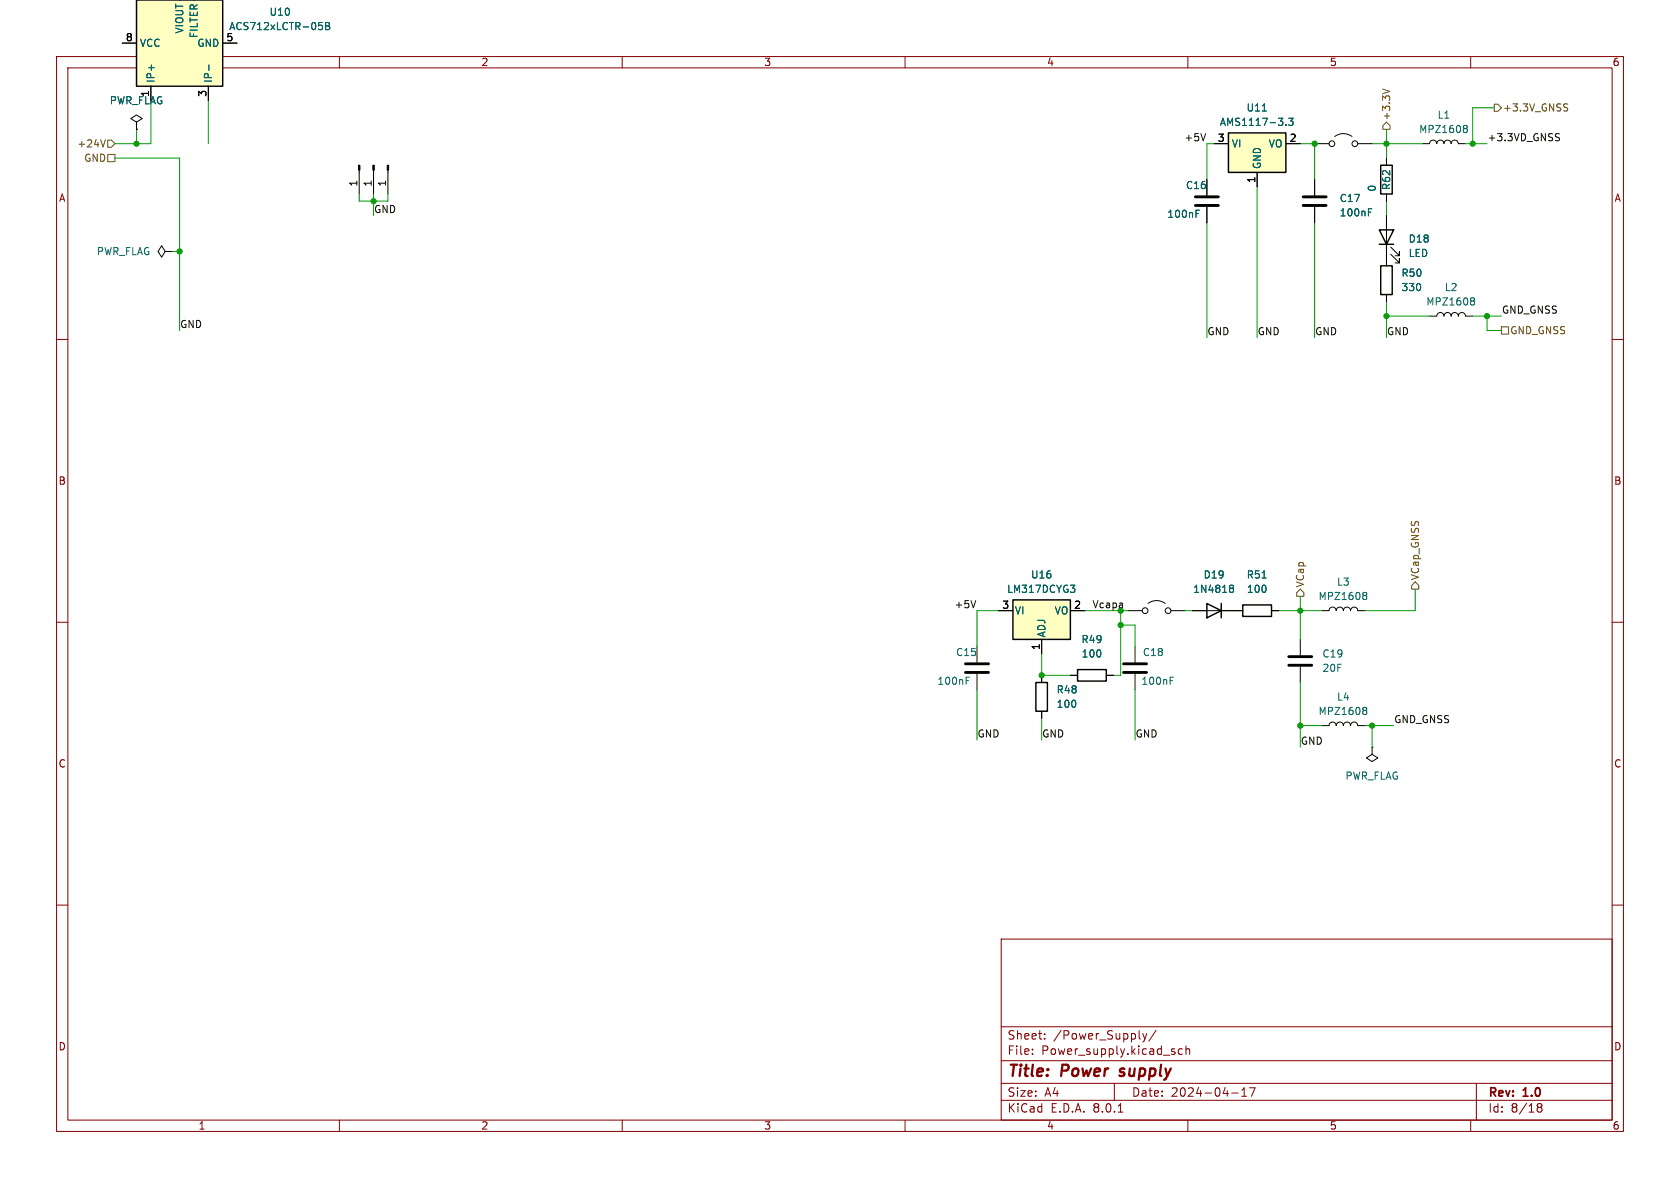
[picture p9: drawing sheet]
<svg xmlns="http://www.w3.org/2000/svg" width="297mm" height="210mm" viewBox="0 0 297 210" stroke-linecap="round" stroke-linejoin="round" font-family="sans-serif">
<g fill="none" stroke="#840000" stroke-width=".18">
<path d="M10 10h277v190h-277zM12 12h273v186h-273zM35.3 11.6h.8M35.3 10.7l.4-.4v1.3M60 10v2M110 10v2M160 10v2M210 10v2M260 10v2M10 60h2M285 60h2M10 110h2"/>
<path d="M285 110h2M10 160h2M285 160h2M177 166h108v32h-108zM60 198v2M110 198v2M160 198v2M177 194.5h108M177 191.5h108M177 187.5h108M177 181.5h108M182.5 186.3v.1"/>
<path d="M182.5 185.5v.1M184.7 183.6v.1M184.7 182.8v.1M197 191.5v3M197.7 196.6h.8M202 182.7l.4 1M202.4 183.7l-.2 .4-.2 .1M202.7 182.7l-.3 1M204.4 182.1l-1.3 2M207.5 185.9l.2 .2-.2 .3M207.5 185.4l.2 .1M209 185.5l-.4-.1-.3 .3v.4l.2 .2h.5"/>
<path d="M209.7 185.5l.2-.1 .3 .1 .1 .9M209.7 184.9v1.5M210 198v2M217.7 193.2h1.2M219.5 193.8h.9M219.5 192.7l.5-.4v1.5M220.9 192.3h1l-.7 1.5M260 198v2M261 191.5v6.5M271.7 195.5l.3 .2M271.7 195.4l.3-.3 .5 .1 .1 .3-.3 .2M272 195.7h.3"/>
<path d="M272 195.7l-.3 .3M272.3 195.7l.3 .3-.1 .5-.5 .1-.3-.3"/>
</g>
<path d="M197.9 190.1l.2 .1M198.1 189l-.1 .3 .1 .1" fill="none" stroke="#840000" stroke-width=".4"/>
<g fill="none" stroke="#000" stroke-width=".18">
<path d="M213.4 31.8v2.7M213.4 36.6v2.8M232.4 25.4h2.5M232.4 31.8v2.7M232.4 36.6v2.8M236 24.1a2.54 2.54 0 0 1 3 0M240 25.4h2.6M245.1 27.9v1.3M245.1 34.3v1.3M251.5 25.4h1.2a.64 .64 0 0 1 .7-.6 .64 .64 0 0 1 .6 .6 .64 .64 0 0 1 .6-.6 .64 .64 0 0 1 .7 .6 .64 .64 0 0 1 .6-.6 .64 .64 0 0 1 .6 .6 .64 .64 0 0 1 .7-.6 .64 .64 0 0 1 .6 .6h1.3M252.7 55.9h1.3a.64 .64 0 0 1 .6-.7 .64 .64 0 0 1 .7 .7 .64 .64 0 0 1 .6-.7 .64 .64 0 0 1 .6 .7 .64 .64 0 0 1 .7-.7 .64 .64 0 0 1 .6 .7 .64 .64 0 0 1 .6-.7 .64 .64 0 0 1 .7 .7h1.2M172.7 114.3v2.8"/>
<path d="M172.7 119.1v2.8M184.1 119.4v1.3M189.2 119.4h1.3M195.6 119.4h1.2M184.1 125.7v1.3"/>
<circle cx="235.5" cy="25.4" r=".51"/>
<circle cx="239.5" cy="25.4" r=".51"/>
</g>
<path d="M211.3 36.3h4.1M211.3 34.8h4.1M230.4 36.3h4M230.4 34.8h4M170.7 118.9h4.1M170.7 117.3h4.1" fill="none" stroke="#000" stroke-width=".51"/>
<path d="M211.4 37.8h.5M211.4 37.2h.6M241.9 37.5h.4M241.9 36.9h.6M258.9 22.2h.3l.2 .2-.2 .3M258.9 22.7h.3M259.2 22.7l.2 .3v.2l-.2 .2h-.3M260.2 52.6h.2l.3 .3-.3 .3M260.2 53.2h.2M260.4 53.2l.3 .2v.3l-.3 .2h-.2M170.8 119.7h.6M170.8 120.3h.4" fill="none" stroke="#006464" stroke-width=".18"/>
<path d="M244.1 29.2h2v5.1h-2zM190.5 118.4h5.1v2h-5.1zM183.1 120.7h2.1v5h-2.1z" fill="none" stroke="#000" stroke-width=".25"/>
<path d="M179.1 106h10.1v7h-10.1z" fill="#ffffc2"/>
<path d="M179.1 106h10.1v7h-10.1z" fill="none" stroke="#000" stroke-width=".25"/>
<g fill="none" stroke="#000" stroke-width=".18">
<path d="M29.2 44.5l-.6-1.1-.7 1.1 .7 1 .6-1h1.3M30.5 44.5h.1M176.5 108h2.6M184.1 113v2.6M189.2 108h2.6M199.4 108h2.5M200.7 114.3v2.8M200.7 119.1v2.8M202.9 106.7a2.54 2.54 0 0 1 3.1 0M207 108h2.5M229.9 113v2.8M229.9 117.9v2.8"/>
<path d="M233.7 128.3h1.2a.64 .64 0 0 1 .7-.7 .64 .64 0 0 1 .6 .7 .64 .64 0 0 1 .7-.7 .64 .64 0 0 1 .6 .7 .64 .64 0 0 1 .6-.7 .64 .64 0 0 1 .7 .7 .64 .64 0 0 1 .6-.7 .64 .64 0 0 1 .6 .7h1.3"/>
<circle cx="202.4" cy="108" r=".51"/>
<circle cx="206.5" cy="108" r=".51"/>
</g>
<path d="M189.2 103.4h.8l-.4 .5M190 104.1v.5M206.9 119.7h.6M206.9 120.3h.4M241.1 125h.3l.2 .3-.2 .3M241.1 125.6h.3M241.4 125.6l.2 .2v.3l-.2 .2h-.3" fill="none" stroke="#006464" stroke-width=".18"/>
<path d="M198.6 118.9h4.1M198.6 117.3h4.1M227.8 117.6h4.1M227.8 116.1h4.1" fill="none" stroke="#000" stroke-width=".51"/>
<path d="M24.1 0h15.3v15.2h-15.3z" fill="#ffffc2"/>
<path d="M24.1 0h15.3v15.2h-15.3zM243.8 40.6h2.6l-1.3 2.6zM243.8 43.2h2.6M244.1 47h2v5.1h-2zM213.4 106.7l2.5 1.3-2.5 1.2zM215.9 106.7v2.5M219.7 106.9h5.1v2.1h-5.1z" fill="none" stroke="#000" stroke-width=".25"/>
<g fill="none" stroke="#000" stroke-width=".18">
<path d="M31.7 -.1v.1M34.3 -.1v.1M21.6 7.6h2.5M26.7 15.2v2.6M36.8 15.2v2.6M39.4 7.6h2.5M24.1 21.6l1-.6-1-.7-1 .7 1 .6v1.3M24.1 22.9h.1M63.5 30.1v4.2M66 30.1v4.2M68.6 30.1v4.2M245.1 38.1v8.9"/>
<path d="M245.1 52.1v1.2M245.9 45l1.5 1.5v-.8v.8h-.8M245.9 43.7l1.5 1.5v-.7v.7h-.8M210.8 108h8.9M224.8 108h1.3M233.7 108h1.2a.64 .64 0 0 1 .7-.7 .64 .64 0 0 1 .6 .7 .64 .64 0 0 1 .7-.7 .64 .64 0 0 1 .6 .7 .64 .64 0 0 1 .6-.7 .64 .64 0 0 1 .7 .7 .64 .64 0 0 1 .6-.7 .64 .64 0 0 1 .6 .7h1.3M242.6 132.1v1.3l1 .6-1 .6-1-.6 1-.6M242.6 132.1h.1"/>
</g>
<g fill="none" stroke="#006464" stroke-width=".18">
<path d="M36.9 11.5v1M56.4 4h.6M56.8 4.5l.2 .2v.3l-.2 .2M57.6 4h.4l.2 .2-.2 .4 .2 .1 .1 .3-.2 .2h-.5zM57.6 4.6h.4M217.5 103.9l.1 .1M217.5 103.5l.3-.1 .2 .2 .1 .2-.3 .2M217.6 104h.2M217.6 104l-.1 .1M217.8 104l.3 .2-.1 .4-.2 .1h-.3M223.1 102.2h.8M241.1 104.7h.3l.2 .3-.2 .3"/>
<path d="M241.1 105.3h.3M241.4 105.3l.2 .2v.2l-.2 .3h-.3"/>
</g>
<path d="M63.4 29.2h.2v.9h-.2zM65.9 29.2h.3v.9h-.3zM68.5 29.2h.2v.9h-.2z" fill="#000" stroke="#000" stroke-width=".18"/>
<path d="M217.2 23.5h10.1v7h-10.1z" fill="#ffffc2"/>
<path d="M217.2 23.5h10.1v7h-10.1z" fill="none" stroke="#000" stroke-width=".25"/>
<g fill="none" stroke="#000" stroke-width=".18">
<path d="M31.7 -.1v.1M34.3 -.1v.1M21.6 7.6h2.5M26.7 15.2v2.6M36.8 15.2v2.6M39.4 7.6h2.5M24.1 22.9h.1M213.4 31.8v2.7M213.4 36.6v2.8M214.6 25.4h2.6M222.2 30.5v2.5M227.3 25.4h2.6"/>
<path d="M232.4 31.8v2.7M232.4 36.6v2.8M245.1 27.9v1.3M245.1 34.3v1.3M245.1 38.1v2.5M245.1 43.2v3.8M245.1 52.1v1.2M176.5 108h2.6M184.1 113v2.6M184.1 119.4v1.3M189.2 108h2.6M189.2 119.4h1.3"/>
<path d="M195.6 119.4h1.2M210.8 108h2.6M215.9 108h3.8M224.8 108h1.3M184.1 125.7v1.3"/>
</g>
<g fill="none" stroke="#006464" stroke-width=".18">
<path d="M36.9 11.5v1M56.4 4h.6M56.8 4.5l.2 .2v.3l-.2 .2M57.6 4h.4l.2 .2-.2 .4 .2 .1 .1 .3-.2 .2h-.5zM57.6 4.6h.4M223.2 19.6h.7M211.4 37.8h.5M211.4 37.2h.6M227.3 22v.2M227.8 20.9h.8l-.4 .5 .3 .1v.5l-.1 .2-.6-.2M241.9 37.5h.4M241.9 36.9h.6"/>
<path d="M189.2 103.4h.8l-.4 .5M190 104.1v.5M217.5 103.5l.3-.1 .2 .2 .1 .2-.3 .2M217.5 103.9l.1 .1M217.6 104h.2M217.6 104l-.1 .1M217.8 104l.3 .2-.1 .4-.2 .1h-.3M223.1 102.2h.8"/>
</g>
<path d="M244.4 15.7l1.3 .5M264.2 18.4h.6l.6 .7-.6 .6h-.6zM276.7 19l.3 .1 .1 .3-.2 .2h-.3M276.7 18.4h.4M18.6 24.7l-.4 1.3M19 27.3h1.3v1.3h-1.3zM19 24.8h.7l.6 .6-.6 .6h-.7zM244.5 22.2l.6-.6 .6 .6v.7h-1.2zM265.4 57.8h1.3v1.3h-1.3zM229.9 104.1l.6 .7v.6h-1.3v-.6zM250.2 102.9l.6 .6v.6h-1.2v-.6z" fill="none" stroke="#725600" stroke-width=".18"/>
<path d="M213.1 23.6l-.4 1.3M275.2 24.2l.4 .1 .1 .3-.3 .3h-.3M275.2 23.6l.5 .1M172.5 106.2l-.4 1.2" fill="none" stroke="#0f0f0f" stroke-width=".18"/>
<g fill="none" stroke="#009600" stroke-width=".18">
<path d="M26.7 17.8v7.6h-6.4M36.8 17.8v7.6M264.2 19.1h-3.9v6.3M20.3 27.9h11.4v30.5M24.1 22.9v2.5M63.5 34.3v1.3h5.1v-1.3M66 34.3v3.8M213.4 39.4v20.3M214.6 25.4h-1.2v6.4M222.2 33v26.7M229.9 25.4h2.5v6.4M232.4 39.4v20.3"/>
<path d="M242.6 25.4h8.9M245.1 22.9v5M245.1 35.6v2.5M259.1 25.4h3.8M30.5 44.5h1.2M245.1 53.3v6.4M245.1 55.9h7.6M260.3 55.9h5.1M262.9 55.9v2.5h2.5M176.5 108h-3.8v6.3M184.1 115.6v3.8h5.1M191.8 108h7.6"/>
<path d="M198.1 110.5h2.6v3.8M198.1 108v11.4h-1.3M209.5 108h1.3M226.1 108h7.6M229.9 105.4v7.6M250.2 104.1v3.9h-8.9M172.7 121.9v8.9M184.1 127v3.8M200.7 121.9v8.9M229.9 128.3h3.8M229.9 120.7v11.4M241.3 128.3h5.1"/>
<path d="M242.6 128.3v3.8"/>
</g>
<g fill="#009600" stroke="#009600" stroke-width=".18">
<circle cx="198.1" cy="110.5" r=".46"/>
<circle cx="184.1" cy="119.4" r=".46"/>
<circle cx="245.1" cy="55.9" r=".46"/>
<circle cx="245.1" cy="25.4" r=".46"/>
<circle cx="260.3" cy="25.4" r=".46"/>
<circle cx="232.4" cy="25.4" r=".46"/>
<circle cx="262.9" cy="55.9" r=".46"/>
<circle cx="24.1" cy="25.4" r=".46"/>
<circle cx="31.7" cy="44.5" r=".46"/>
<circle cx="66" cy="35.6" r=".46"/>
<circle cx="229.9" cy="128.3" r=".46"/>
<circle cx="229.9" cy="108" r=".46"/>
<circle cx="242.6" cy="128.3" r=".46"/>
</g>
<g font-size="2.8" fill="#840000">
<text x="178" y="190.9">Title:</text>
<text x="187.7" y="190.9">Power</text>
<text x="198.8" y="190.9">supply</text>
</g>
<g font-size="2.1" fill="#840000">
<text x="178" y="184">Sheet:</text>
<text x="186.2" y="184">/Power_Supply/</text>
<text x="178" y="186.7">File:</text>
<text x="184.1" y="186.7">Power_supply.kicad_sch</text>
<text x="178" y="196.9">KiCad</text>
<text x="178" y="194.1">Size:</text>
<text x="184.7" y="194.1">A4</text>
<text x="185.7" y="196.9">E.D.A.</text>
<text x="193.3" y="196.9">8.0.1</text>
<text x="200" y="194.1">Date:</text>
<text x="207" y="194.1">2024-04-17</text>
<text x="263" y="194.3">Rev:</text>
<text x="263" y="196.9">Id:</text>
<text x="267.1" y="196.9">8/18</text>
<text x="269.4" y="194.3">1.0</text>
</g>
<g font-size="1.8" fill="#006464">
<text x="40.4" y="5.5">ACS712xLCTR-05B</text>
<text x="47.6" y="3">U10</text>
<text x="24.6" y="8.5">VCC</text>
<text x="32.6" y="6" transform="rotate(-90 32.6 6)">VIOUT</text>
<text x="34.8" y="8.5">GND</text>
<text x="35.2" y="6.8" transform="rotate(-90 35.2 6.8)">FILTER</text>
<text x="27.5" y="14.7" transform="rotate(-90 27.5 14.7)">IP+</text>
<text x="37.7" y="14.7" transform="rotate(-90 37.7 14.7)">IP-</text>
<text x="19.3" y="18.6">PWR_FLAG</text>
<text x="215.6" y="22.5">AMS1117-3.3</text>
<text x="220.3" y="19.9">U11</text>
<text x="250.8" y="23.7">MPZ1608</text>
<text x="254.1" y="21.2">L1</text>
<text x="217.7" y="26.3">VI</text>
<text x="223.1" y="30" transform="rotate(-90 223.1 30)">GND</text>
<text x="224.2" y="26.3">VO</text>
<text x="209.6" y="33.6">C16</text>
<text x="236.7" y="35.9">C17</text>
<text x="243.4" y="34" transform="rotate(-90 243.4 34)">0</text>
<text x="246" y="33.7" transform="rotate(-90 246 33.7)">R62</text>
<text x="206.3" y="38.7">100nF</text>
<text x="236.7" y="38.5">100nF</text>
<text x="17" y="45.3">PWR_FLAG</text>
<text x="248.9" y="45.6">LED</text>
<text x="248.9" y="43.1">D18</text>
<text x="247.7" y="51.7">330</text>
<text x="247.7" y="49.1">R50</text>
<text x="255.3" y="51.7">L2</text>
<text x="252.1" y="54.2">MPZ1608</text>
<text x="177.9" y="105">LM317DCYG3</text>
<text x="182.2" y="102.5">U16</text>
<text x="210.8" y="105">1N4818</text>
<text x="212.7" y="102.5">D19</text>
<text x="220.3" y="102.5">R51</text>
<text x="220.3" y="105">100</text>
<text x="233" y="106.3">MPZ1608</text>
<text x="236.3" y="103.7">L3</text>
<text x="179.3" y="108.8">VI</text>
<text x="185" y="112.8" transform="rotate(-90 185 112.8)">ADJ</text>
<text x="186.4" y="108.8">VO</text>
<text x="191.1" y="113.9">R49</text>
<text x="168.9" y="116.2">C15</text>
<text x="191.1" y="116.4">100</text>
<text x="201.9" y="116.2">C18</text>
<text x="233.7" y="116.4">C19</text>
<text x="233.7" y="119">20F</text>
<text x="165.6" y="121.3">100nF</text>
<text x="186.7" y="125.3">100</text>
<text x="186.7" y="122.8">R48</text>
<text x="201.7" y="121.3">100nF</text>
<text x="236.3" y="124.1">L4</text>
<text x="233" y="126.6">MPZ1608</text>
<text x="237.8" y="138">PWR_FLAG</text>
</g>
<g font-size="1.8">
<text x="22.2" y="7.4">8</text>
<text x="39.9" y="7.4">5</text>
<text x="26.4" y="17.2" transform="rotate(-90 26.4 17.2)">1</text>
<text x="36.6" y="17.2" transform="rotate(-90 36.6 17.2)">3</text>
<text x="215.2" y="25.1">3</text>
<text x="227.9" y="25.1">2</text>
<text x="63.2" y="33.1" transform="rotate(-90 63.2 33.1)">1</text>
<text x="65.8" y="33.1" transform="rotate(-90 65.8 33.1)">1</text>
<text x="68.3" y="33.1" transform="rotate(-90 68.3 33.1)">1</text>
<text x="222" y="32.5" transform="rotate(-90 222 32.5)">1</text>
<text x="177.1" y="107.7">3</text>
<text x="189.8" y="107.7">2</text>
<text x="183.9" y="115" transform="rotate(-90 183.9 115)">1</text>
</g>
<g font-size="1.8" fill="#840000">
<text x="85" y="11.9">2</text>
<text x="135" y="11.9">3</text>
<text x="185" y="11.9">4</text>
<text x="235" y="11.9">5</text>
<text x="285" y="11.9">6</text>
<text x="10.3" y="35.9">A</text>
<text x="285.3" y="35.9">A</text>
<text x="10.3" y="85.9">B</text>
<text x="285.3" y="85.9">B</text>
<text x="10.3" y="135.9">C</text>
<text x="285.3" y="135.9">C</text>
<text x="10.3" y="185.9">D</text>
<text x="285.3" y="185.9">D</text>
<text x="35" y="199.9">1</text>
<text x="85" y="199.9">2</text>
<text x="135" y="199.9">3</text>
<text x="185" y="199.9">4</text>
<text x="235" y="199.9">5</text>
<text x="285" y="199.9">6</text>
</g>
<g font-size="1.8" fill="#725600">
<text x="246" y="21.4" transform="rotate(-90 246 21.4)">+3.3V</text>
<text x="265.6" y="19.9">+3.3V_GNSS</text>
<text x="13.6" y="26.3">+24V</text>
<text x="14.8" y="28.8">GND</text>
<text x="266.9" y="59.3">GND_GNSS</text>
<text x="230.7" y="103.9" transform="rotate(-90 230.7 103.9)">VCap</text>
<text x="251.1" y="102.7" transform="rotate(-90 251.1 102.7)">VCap_GNSS</text>
</g>
<g font-size="1.8" fill="#0f0f0f">
<text x="209.3" y="25.1">+5V</text>
<text x="262.9" y="25.1">+3.3VD_GNSS</text>
<text x="66" y="37.8">GND</text>
<text x="31.7" y="58.1">GND</text>
<text x="213.4" y="59.3">GND</text>
<text x="222.2" y="59.3">GND</text>
<text x="232.4" y="59.3">GND</text>
<text x="245.1" y="59.3">GND</text>
<text x="265.4" y="55.5">GND_GNSS</text>
<text x="168.6" y="107.6">+5V</text>
<text x="172.7" y="130.5">GND</text>
<text x="184.1" y="130.5">GND</text>
<text x="200.7" y="130.5">GND</text>
<text x="229.9" y="131.7">GND</text>
<text x="246.4" y="127.9">GND_GNSS</text>
</g>
<text font-size="1.8" fill="#009600" x="193" y="107.6">Vcapa</text>
</svg>
